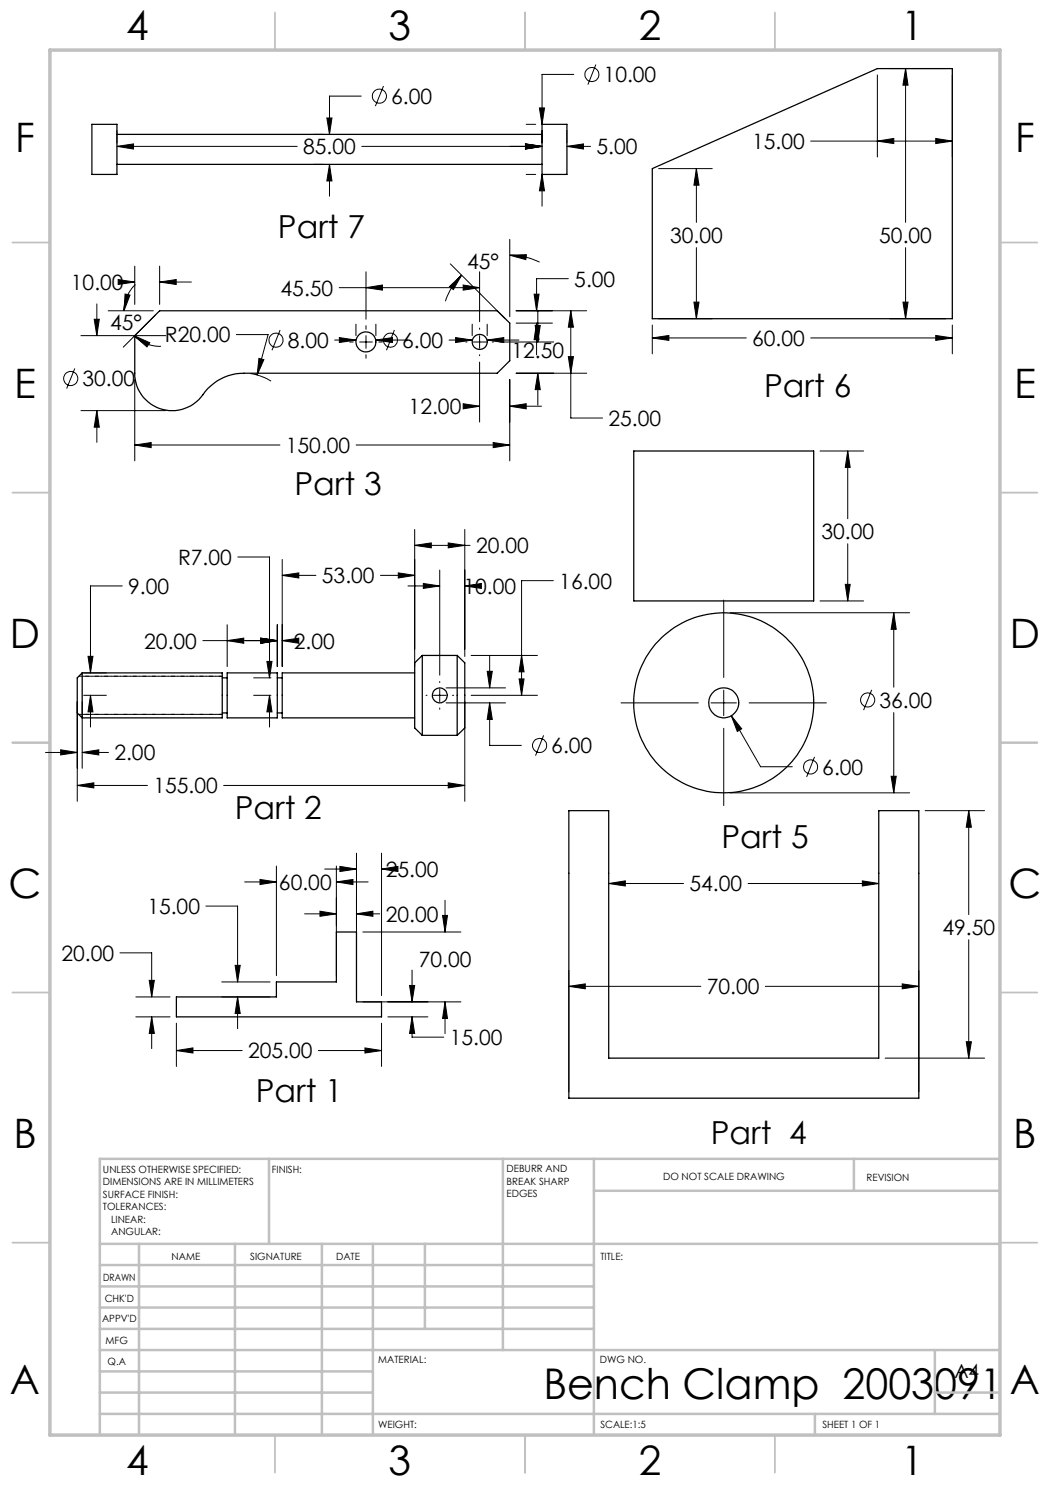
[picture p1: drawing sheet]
<svg xmlns="http://www.w3.org/2000/svg" width="210mm" height="297mm" viewBox="0 0 210 297" stroke-linecap="round" stroke-linejoin="round" font-family="sans-serif">
<g fill="none" stroke="#000" stroke-width=".2">
<path d="M72.2 19.2h-6.3v7.7M76.7 17.2l-1.6 4M114.8 14.9h-6.4v10M119.2 12.9l-1.6 4M175.5 15v16.4M177.9 13.7h11.3M181.1 13.7l.5 3.3h-1zM181.1 13.7v30.8M190.5 15v16.4M23.4 29.3l3.3-.5v1zM23.4 26.1v2.5M23.4 29.3h36"/>
<path d="M62.7 32.9h1.9M62.7 26.9h1.9M65.4 23.6h1l-.5 3.3zM65.9 32.9l.5 3.3h-1zM65.9 32.9v6.3M72.4 29.3h36M105.1 28.8l3.3 .5-3.3 .5zM105.2 34.9h1.9M105.2 24.9h1.9M107.9 21.6h1l-.5 3.3zM108.4 34.9l.5 3.3h-1zM108.4 26.1v2.5"/>
<path d="M108.4 34.9v6.3M113.4 29.3l3.3-.5v1zM113.4 29.3h4.7M113.4 26.1v2.5M131.7 33.7h10.8M139.3 33.7l.5 3.3h-1zM139.3 33.7v10.8M162.1 28.2h28.4M175.5 28.2l3.3-.5v1zM187.1 27.7l3.4 .5-3.4 .5zM23.6 55.9l3.4 .5-3.4 .5zM25 58.8l1 .2-1.2 3.2z"/>
<path d="M25.9 56.4h1.1M27 53.2v7.7M27.1 56.9a7.1 7.1 0 0 0-2.3 5.3M31.9 56.4l3.3-.5v1zM31.9 53.2v7.7M31.9 56.4h6.4M67.8 57.5h28.1M73.2 57.5l3.3-.5v1zM73.2 54.4v9.4M89.9 57.3l2.4-2.3-1.6 2.9zM90.1 52.8l10.9 10.9M92.3 55a13.8 13.8 0 0 0-3.2 5.3"/>
<path d="M92.6 57l3.3 .5-3.3 .5zM95.9 54.4v9.9M102 51l3.3-.1-.1 1zM102 51a13.4 13.4 0 0 1 5.9 1.4M102 47.9v15.5M106.8 58.8h1l-.5 3.4zM113.7 55.7h-6.4v6.5M139.3 49.5v14.2M181.1 49.5v14.2M15 73.7l-1.7 4M16.2 67.1h17M18.8 63.8h1.1l-.5 3.3z"/>
<path d="M19.4 60.8v6.3M21.6 62.2h9.1M26.9 67.2l3.1 1.3-.6 .9zM26.9 67.2a6.8 6.8 0 0 0 5.3 2M27 75.9v16.3M31 63l-6.3 6.4M47.3 66.9h6.3l-2.2 8.1M50.1 74.7a10.5 10.5 0 0 1 4.1 1.5M51.8 71.7l1 .2-1.4 3.1zM56 66l-1.6 4.1M66.9 68h4.3M67.9 67.5l3.3 .5-3.3 .5z"/>
<path d="M69.9 68.4h.8M71.2 64.8v2.3M71.9 68.4h2.6M73.2 65.1v.8M73.2 67.1v2.6M73.2 70.9v.7M75.2 68l3.3-.5v1zM75.2 64.8v2.3M75.2 68h6.3M75.7 68.4h.7M78.9 66l-1.6 4.1M89.8 68h4.6"/>
<path d="M91.1 67.5l3.3 .5-3.3 .5zM93.2 68.4h.2M94.4 64.8v2.3M94.7 68.4h2.5M95.9 65.6v.3M95.9 67.1v2.6M95.9 70.9v.3M95.9 72.4v12M97.4 68l3.4-.5v1zM97.4 68h6.4M97.4 64.8v2.3M98.5 68.4h.2"/>
<path d="M100 68.4h10.7M102 75.9v16.3M103.2 74.6h14.1M103.2 62.2h14.1M103.2 64.6h7.3M107 65.1h1.1l-.5 3.3zM107.3 64.6l.5 3.3h-1zM107.3 64.6v6.4M107.6 74.6l.5 3.3h-1.1zM107.6 62.1v6.3M107.6 74.6v6.4M113.7 71.3h1l-.5 3.3z"/>
<path d="M114.2 62.2l.5 3.2h-1zM114.2 62.2v21.4h6.3M130.5 67.6l3.3-.5v1zM130.5 65v5.8M130.5 67.6h18.8M131.7 63.7h10.8M138.8 60.4h1l-.5 3.3zM162.1 67.6h28.4M177.9 63.7h11.3M180.6 60.4h1l-.5 3.3zM187.1 67.1l3.4 .5-3.4 .5zM190.5 65v5.8"/>
<path d="M16.2 82.1h17M19.4 82.1l.5 3.3h-1.1zM19.4 82.1v6.4M27 89l3.2-.5v1zM27 89h29M71.2 89h30.8M92.6 80.7l3.3 .5-3.3 .6zM93.5 81.2h2.4M98.6 88.5l3.4 .5-3.4 .5zM102 81.2l3.2-.5v1.1zM102 81.2h6.3M164 90.2h8.7"/>
<path d="M169.5 90.2l.5 3.3h-.9zM169.5 90.2v13.5M24.4 117.2h-6.3v17.4M47.6 111.4h6.3v24.2M56.4 115.1l3.4-.5v1zM56.4 111.9v21.4M56.4 115.1h6.8M76.1 115.1h6.8M79.7 114.6l3.2 .5-3.2 .5zM81.6 117.2h6.3M82.9 109.1l3.4-.5v1zM82.9 105.9v27.4"/>
<path d="M82.9 109.1h11.1M84.7 116.7l3.2 .5-3.2 .5zM87.9 114v21M89.6 108.6l3.4 .5-3.4 .5zM93 117.2l3.3-.5v1zM93 105.9v25.4M93 117.2h.1M110.7 116.1h-6.4v23M169.1 116.9h.9l-.5 3.3zM169.5 108.8v11.4M16.7 139.1h4.6M16.7 134.6h4.6"/>
<path d="M17.6 131.3h1l-.5 3.3zM18.1 139.1l.5 3.3h-1zM18.1 139.1v6.3M40.6 128.1h14.9M45.4 128.1l3.4-.5v1.1zM45.4 125v8.3M50.7 139.1h3.5M50.7 135.6h3.5M52.1 127.6l3.4 .5-3.4 .6zM53.4 132.3h1l-.5 3.3zM53.9 139.1l.5 3.3h-1zM53.9 139.1v6.3"/>
<path d="M55.5 125v8.3M56.4 128.1l3.4-.5v1.1zM56.4 128.1h1.2M85.2 139.1h.2M86.7 139.1h2.5M87.9 136.3v.2M87.9 137.8v2.5M89.2 137.6h11.9M90.5 139.1h.2M94.2 139.1h13.3M94.2 131.1h13.3M97.4 134.3h1.1l-.6 3.3z"/>
<path d="M97.9 131.2v6.4M103.8 135.8h1l-.5 3.3zM104.3 131.1l.5 3.3h-1zM144.7 120v15.5M144.7 138v5.1M146 122.6h35.9M164 120.2h8.7M174.3 138l-1.6 4M178.8 122.6l.4 3.3h-1zM178.8 122.6v14.8M9.1 150.5h6.4M12.1 150l3.4 .5-3.4 .5z"/>
<path d="M15.5 157.1l3.3-.5v1zM15.5 140.3v20M15.5 157.1h14M16.4 150.5l3.4-.5v1zM16.4 140.3v13.4M16.4 150.5h5.3M44.7 157.1h48.3M87.9 141.6v.2M89.2 140.6h11.9M89.6 156.6l3.4 .5-3.4 .5zM93 140.3v20M97.9 140.6l.6 3.3h-1.1z"/>
<path d="M97.9 140.6v8.5h6.4M108.7 147.1l-1.6 4M124.2 140.6h15.5M142.2 140.6h5.1M144.7 145.7v15.4M146 158.6h35.9M146.3 143.2l2 2.6-.8 .5zM146.3 143.2l5.8 10.1h6.4M149.8 140.6h15.5M162.9 151.4l-1.6 4M178.2 155.3h1l-.4 3.3zM178.8 142.5v16.1"/>
<path d="M48.9 176.4h6.4M52 175.9l3.3 .5-3.3 .5zM55.3 173.2v21.9M64.9 173.8h6.4M67.3 176.4l3.3-.5v1zM67.3 173.2v21.9M67.3 176.4h6.3M68 173.3l3.3 .5-3.3 .5zM71.3 170.6v28.5M76.3 173.8l3.3-.5v1zM76.3 173.8h.1M76.3 170.6v28.5"/>
<path d="M121.7 176.7l3.4-.5v1zM121.7 176.7h15M149.6 176.7h26.2M172.5 176.2l3.3 .5-3.3 .5zM185 162.1h11.9M193.7 162.1l.6 3.3h-1zM193.7 162.1v20.8M24 190.6h6.3v8.8M27.2 199.4h6.8M29.8 196.1h1.1l-.6 3.3zM41.2 181.2h6.3v15.2M44.3 199.4h9.7"/>
<path d="M44.3 196.4h9.7M47 193.1h1l-.5 3.3zM47.5 199.4l.5 3.3h-1zM47.5 199.4v6.3M60.9 182.8h6.4M64 182.2l3.3 .6-3.3 .5zM71.3 182.8l3.3-.6v1.1zM71.3 182.8h4.7M72.6 186.4h19.6M81.9 197.1h1l-.5 3.3zM82.4 194v6.4M88.5 183.1h1l-.5 3.3z"/>
<path d="M89 180.1v6.3M113.8 197.3l3.3-.5v1zM113.8 194.1v24.3M113.8 197.3h26.4M153.1 197.3h30.7M180.4 196.8l3.4 .5-3.4 .5zM183.8 194.1v24.3M193.7 188v23.6M27.2 203.4h6.8M30.3 203.4l.6 3.3h-1.1zM30.3 203.4v6.3M35.3 210.1l3.3-.5v1z"/>
<path d="M35.3 204.6v8.7M35.3 210.1h13.1M63.7 210.1h12.6M72.6 200.4h19.6M73 209.6l3.3 .5-3.3 .5zM76.3 204.6v8.7M77.6 203.4h8M82.4 203.4l.5 3.3h-1zM82.4 203.4v4h6.4M89 200.4l.5 3.3h-1zM89 200.4v6.3M177 211.6h19.9"/>
<path d="M193.3 208.3h1l-.6 3.3z"/>
<circle cx="75.9" cy="19.2" r="1.41"/>
<circle cx="118.4" cy="14.9" r="1.42"/>
<circle cx="14.1" cy="75.7" r="1.41"/>
<circle cx="55.2" cy="68" r="1.42"/>
<circle cx="78.1" cy="68" r="1.42"/>
<circle cx="173.5" cy="140" r="1.41"/>
<circle cx="107.9" cy="149.1" r="1.41"/>
<circle cx="162.1" cy="153.4" r="1.4"/>
</g>
<g fill="none" stroke="#c0c0c0" stroke-width=".35">
<path d="M55 2.5v7.5M105 2.5v7.5M155 2.5v7.5M2.5 48.5h7.5M200 48.5h7.5M2.5 98.5h7.5M200 98.5h7.5M2.5 148.5h7.5M200 148.5h7.5M2.5 198.5h7.5M200 198.5h7.5M2.5 248.5h7.5"/>
<path d="M200 248.5h7.5M55 287v7.5M105 287v7.5M155 287v7.5"/>
</g>
<g fill="none" stroke="#c0c0c0" stroke-width=".5">
<path d="M53.8 231.8v17M100.6 231.8v38.2M118.8 231.8v55.2M118.8 238.2h81.2M170.8 231.8v6.4M200 231.8h-180v55.2M20 248.8h180M20 257.3h98.8M20 253h98.8M27.8 248.8v38.2M47 248.8v38.2M64.4 248.8v38.2"/>
<path d="M74.6 248.8v38.2M85 248.8v17M20 265.8h98.8M20 261.5h98.8M20 278.5h54.6M20 274.3h54.6M20 270h180M187 278.5h13M187 270v12.8M20 282.8h180M163 282.8v4.2"/>
</g>
<path d="M10 10h190v277h-190z" fill="none" stroke="#c0c0c0" stroke-width=".7"/>
<path d="M44.5 135.2h-28.7M44.5 142.9h-28.7" fill="none" stroke="#000" stroke-width=".2" stroke-dasharray="1.3 .6" stroke-dashoffset=".6"/>
<path d="M16.5 135.2h28M16.5 142.9h28" fill="none" stroke="#000" stroke-width=".2" stroke-dasharray="1.3 .6"/>
<path d="M35.3 210.1l3.3-.5v1zM73 209.6l3.3 .5-3.3 .5zM82.4 203.4l.5 3.3h-1zM81.9 197.1h1l-.5 3.3zM76.3 173.8l3.3-.5v1zM68 173.3l3.3 .5-3.3 .5zM89 200.4l.5 3.3h-1zM88.5 183.1h1l-.5 3.3zM71.3 182.8l3.3-.6v1.1zM64 182.2l3.3 .6-3.3 .5zM67.3 176.4l3.3-.5v1zM52 175.9l3.3 .5-3.3 .5zM29.8 196.1h1.1l-.6 3.3zM30.3 203.4l.6 3.3h-1.1zM47.5 199.4l.5 3.3h-1zM47 193.1h1l-.5 3.3zM15.5 157.1l3.3-.5v1zM89.6 156.6l3.4 .5-3.4 .5zM103.8 135.8h1l-.5 3.3zM104.3 131.1l.5 3.3h-1zM89.6 108.6l3.4 .5-3.4 .5zM82.9 109.1l3.4-.5v1zM79.7 114.6l3.2 .5-3.2 .5zM56.4 115.1l3.4-.5v1zM56.4 128.1l3.4-.5v1.1zM52.1 127.6l3.4 .5-3.4 .6zM52.1 127.6l3.4 .5-3.4 .6zM45.4 128.1l3.4-.5v1.1zM17.6 131.3h1l-.5 3.3zM18.1 139.1l.5 3.3h-1zM53.9 139.1l.5 3.3h-1zM53.4 132.3h1l-.5 3.3zM16.4 150.5l3.4-.5v1zM12.1 150l3.4 .5-3.4 .5zM97.9 140.6l.6 3.3h-1.1zM97.4 134.3h1.1l-.6 3.3zM84.7 116.7l3.2 .5-3.2 .5zM93 117.2l3.3-.5v1zM98.6 88.5l3.4 .5-3.4 .5zM27 89l3.2-.5v1zM113.7 71.3h1l-.5 3.3zM114.2 62.2l.5 3.2h-1zM19.4 82.1l.5 3.3h-1.1zM18.8 63.8h1.1l-.5 3.3zM51.8 71.7l-.4 3.3 1.4-3.1zM67.9 67.5l3.3 .5-3.3 .5zM75.2 68l3.3-.5v1zM91.1 67.5l3.3 .5-3.3 .5zM97.4 68l3.4-.5v1zM92.6 80.7l3.3 .5-3.3 .6zM102 81.2l3.2-.5v1.1zM73.2 57.5l3.3-.5v1zM92.6 57l3.3 .5-3.3 .5zM107 65.1h1.1l-.5 3.3zM107.6 74.6l.5 3.3h-1.1zM31.9 56.4l3.3-.5v1zM23.6 55.9l3.4 .5-3.4 .5zM26.9 67.2l2.5 2.2 .6-.9zM25 58.8l-.2 3.4 1.2-3.2zM107.3 64.6l.5 3.3h-1zM106.8 58.8h1l-.5 3.4zM89.9 57.3l.8 .6 1.6-2.9zM102 51l3.2 .9 .1-1zM180.4 196.8l3.4 .5-3.4 .5zM113.8 197.3l3.3-.5v1zM121.7 176.7l3.4-.5v1zM172.5 176.2l3.3 .5-3.3 .5zM193.7 162.1l.6 3.3h-1zM193.3 208.3h1l-.6 3.3zM178.2 155.3h1l-.4 3.3zM178.8 122.6l.4 3.3h-1zM146.3 143.2l1.2 3.1 .8-.5zM169.5 90.2l.5 3.3h-.9zM169.1 116.9h.9l-.5 3.3zM187.1 67.1l3.4 .5-3.4 .5zM130.5 67.6l3.3-.5v1zM181.1 13.7l.5 3.3h-1zM180.6 60.4h1l-.5 3.3zM175.5 28.2l3.3-.5v1zM187.1 27.7l3.4 .5-3.4 .5zM138.8 60.4h1l-.5 3.3zM139.3 33.7l.5 3.3h-1zM65.9 32.9l.5 3.3h-1zM65.4 23.6h1l-.5 3.3zM23.4 29.3l3.3-.5v1zM105.1 28.8l3.3 .5-3.3 .5zM108.4 34.9l.5 3.3h-1zM107.9 21.6h1l-.5 3.3zM105.1 28.8l3.3 .5-3.3 .5zM113.4 29.3l3.3-.5v1z" fill="#000"/>
<g fill="none" stroke="#000" stroke-width=".25">
<path d="M18.4 24.9h5v10h-5zM23.4 32.9h85M23.4 26.9h85M108.4 24.9h5v10h-5zM130.5 33.7l45-20h15v50h-60zM31.9 62.2h67.5l2.6 2.4v7.5l-2.6 2.5h-50.6a10.2 10.2 0 0 0-8.6 4.8 7.5 7.5 0 0 1-8.3 2.3 7.5 7.5 0 0 1-4.9-7.1v-7.5zM126.8 90.2h35.9v30h-35.9zM16.4 134.6h28v9h-28M16.4 134.6v9M16.4 134.6l-.9 1v7l.9 1M44.4 135.6h1M45.4 134.6h10.1v9h-10.1z"/>
<path d="M55.5 135.6h.9M82.9 134.6h-26.5v9h26.5M84.5 131.1v16M84.5 131.1l-1.6 1.5v13l1.6 1.5M84.5 131.1h6.9M91.4 131.1v16M91.4 131.1l1.6 1.5v13l-1.6 1.5M44.4 142.6h1M55.5 142.6h.9M84.5 147.1h6.9M113.8 162.1h7.9v49.5h54.1v-49.5h8v57.5h-70zM35.3 199.4h20v-3h12v-10h4v14h5v3h-41z"/>
<circle cx="73.2" cy="68.4" r="1.99"/>
<circle cx="95.9" cy="68.4" r="1.5"/>
<circle cx="88" cy="139.1" r="1.5"/>
<circle cx="144.7" cy="140.6" r="18"/>
<circle cx="144.8" cy="140.6" r="2.99"/>
</g>
<text font-size="8.5" x="108.7" y="279.7">Bench Clamp 2003091</text>
<g font-size="8.1">
<text x="25.2" y="8">4</text>
<text x="77.7" y="8">3</text>
<text x="127.7" y="8">2</text>
<text x="180.2" y="8">1</text>
<text x="3" y="30.4">F</text>
<text x="203" y="30.4">F</text>
<text x="2.8" y="79.6">E</text>
<text x="202.8" y="79.6">E</text>
<text x="2" y="129.6">D</text>
<text x="202" y="129.6">D</text>
<text x="1.7" y="179.6">C</text>
<text x="201.7" y="179.6">C</text>
<text x="2.7" y="229.6">B</text>
<text x="202.7" y="229.6">B</text>
<text x="2" y="278.9">A</text>
<text x="202" y="278.9">A</text>
<text x="25.2" y="295">4</text>
<text x="77.7" y="295">3</text>
<text x="127.7" y="295">2</text>
<text x="180.2" y="295">1</text>
</g>
<g font-size="6.3">
<text x="55.6" y="47.7">Part 7</text>
<text x="152.8" y="79.4">Part 6</text>
<text x="58.9" y="99">Part 3</text>
<text x="46.9" y="163.7">Part 2</text>
<text x="144.3" y="169.6">Part 5</text>
<text x="51.1" y="220.3">Part 1</text>
<text x="142.1" y="228.8">Part 4</text>
</g>
<g font-size="4.2">
<text x="120.7" y="16.4">10.00</text>
<text x="78.2" y="20.8">6.00</text>
<text x="150.4" y="29.8">15.00</text>
<text x="60.6" y="30.9">85.00</text>
<text x="119.3" y="30.9">5.00</text>
<text x="93.4" y="53.7">45°</text>
<text x="134" y="48.6">30.00</text>
<text x="175.8" y="48.6">50.00</text>
<text x="14.2" y="58">10.00</text>
<text x="56.1" y="59.1">45.50</text>
<text x="114.9" y="57.3">5.00</text>
<text x="22" y="66.1">45°</text>
<text x="33" y="68.5">R20.00</text>
<text x="57.5" y="69.6">8.00</text>
<text x="80.4" y="69.6">6.00</text>
<text x="102.3" y="71.7">12.50</text>
<text x="150.4" y="69.2">60.00</text>
<text x="16.5" y="77.2">30.00</text>
<text x="81.7" y="82.8">12.00</text>
<text x="121.7" y="85.2">25.00</text>
<text x="57.2" y="90.6">150.00</text>
<text x="164.3" y="107.8">30.00</text>
<text x="35.6" y="113">R7.00</text>
<text x="95.2" y="110.7">20.00</text>
<text x="25.6" y="118.8">9.00</text>
<text x="64.4" y="116.7">53.00</text>
<text x="92.7" y="118.8">10.00</text>
<text x="111.9" y="117.7">16.00</text>
<text x="28.9" y="129.7">20.00</text>
<text x="58.8" y="129.7">2.00</text>
<text x="175.9" y="141.5">36.00</text>
<text x="22.9" y="152.1">2.00</text>
<text x="110.3" y="150.6">6.00</text>
<text x="164.5" y="154.9">6.00</text>
<text x="30.7" y="158.7">155.00</text>
<text x="55.8" y="178">60.00</text>
<text x="77.2" y="175.4">25.00</text>
<text x="137.9" y="178.3">54.00</text>
<text x="29.5" y="182.8">15.00</text>
<text x="77.2" y="184.3">20.00</text>
<text x="188.5" y="187">49.50</text>
<text x="12.3" y="192.1">20.00</text>
<text x="83.7" y="193.4">70.00</text>
<text x="141.4" y="198.8">70.00</text>
<text x="90" y="209">15.00</text>
<text x="49.6" y="211.7">205.00</text>
</g>
<text font-size="3.9" x="190.9" y="275.5">A4</text>
<g font-size="2">
<text x="20.6" y="234.6">UNLESS OTHERWISE SPECIFIED:</text>
<text x="20.6" y="237.1">DIMENSIONS ARE IN MILLIMETERS</text>
<text x="20.6" y="239.6">SURFACE FINISH:</text>
<text x="54.4" y="234.6">FINISH:</text>
<text x="101.3" y="234.5">DEBURR AND</text>
<text x="101.3" y="237">BREAK SHARP</text>
<text x="101.3" y="239.5">EDGES</text>
<text x="132.6" y="236">DO NOT SCALE DRAWING</text>
<text x="173.3" y="236.2">REVISION</text>
<text x="20.6" y="242.1">TOLERANCES:</text>
<text x="22.2" y="244.6">LINEAR:</text>
<text x="22.2" y="247.1">ANGULAR:</text>
<text x="34.3" y="252">NAME</text>
<text x="50" y="251.9">SIGNATURE</text>
<text x="67.2" y="251.9">DATE</text>
<text x="120.1" y="251.9">TITLE:</text>
<text x="20.6" y="256.1">DRAWN</text>
<text x="20.9" y="260.3">CHK'D</text>
<text x="20.4" y="264.4">APPV'D</text>
<text x="21.1" y="268.8">MFG</text>
<text x="21.5" y="273">Q.A</text>
<text x="75.6" y="272.5">MATERIAL:</text>
<text x="120" y="272.5">DWG NO.</text>
<text x="75.6" y="285.5">WEIGHT:</text>
<text x="120.1" y="285.6">SCALE:1:5</text>
<text x="164.5" y="285.6">SHEET 1 OF 1</text>
</g>
</svg>
